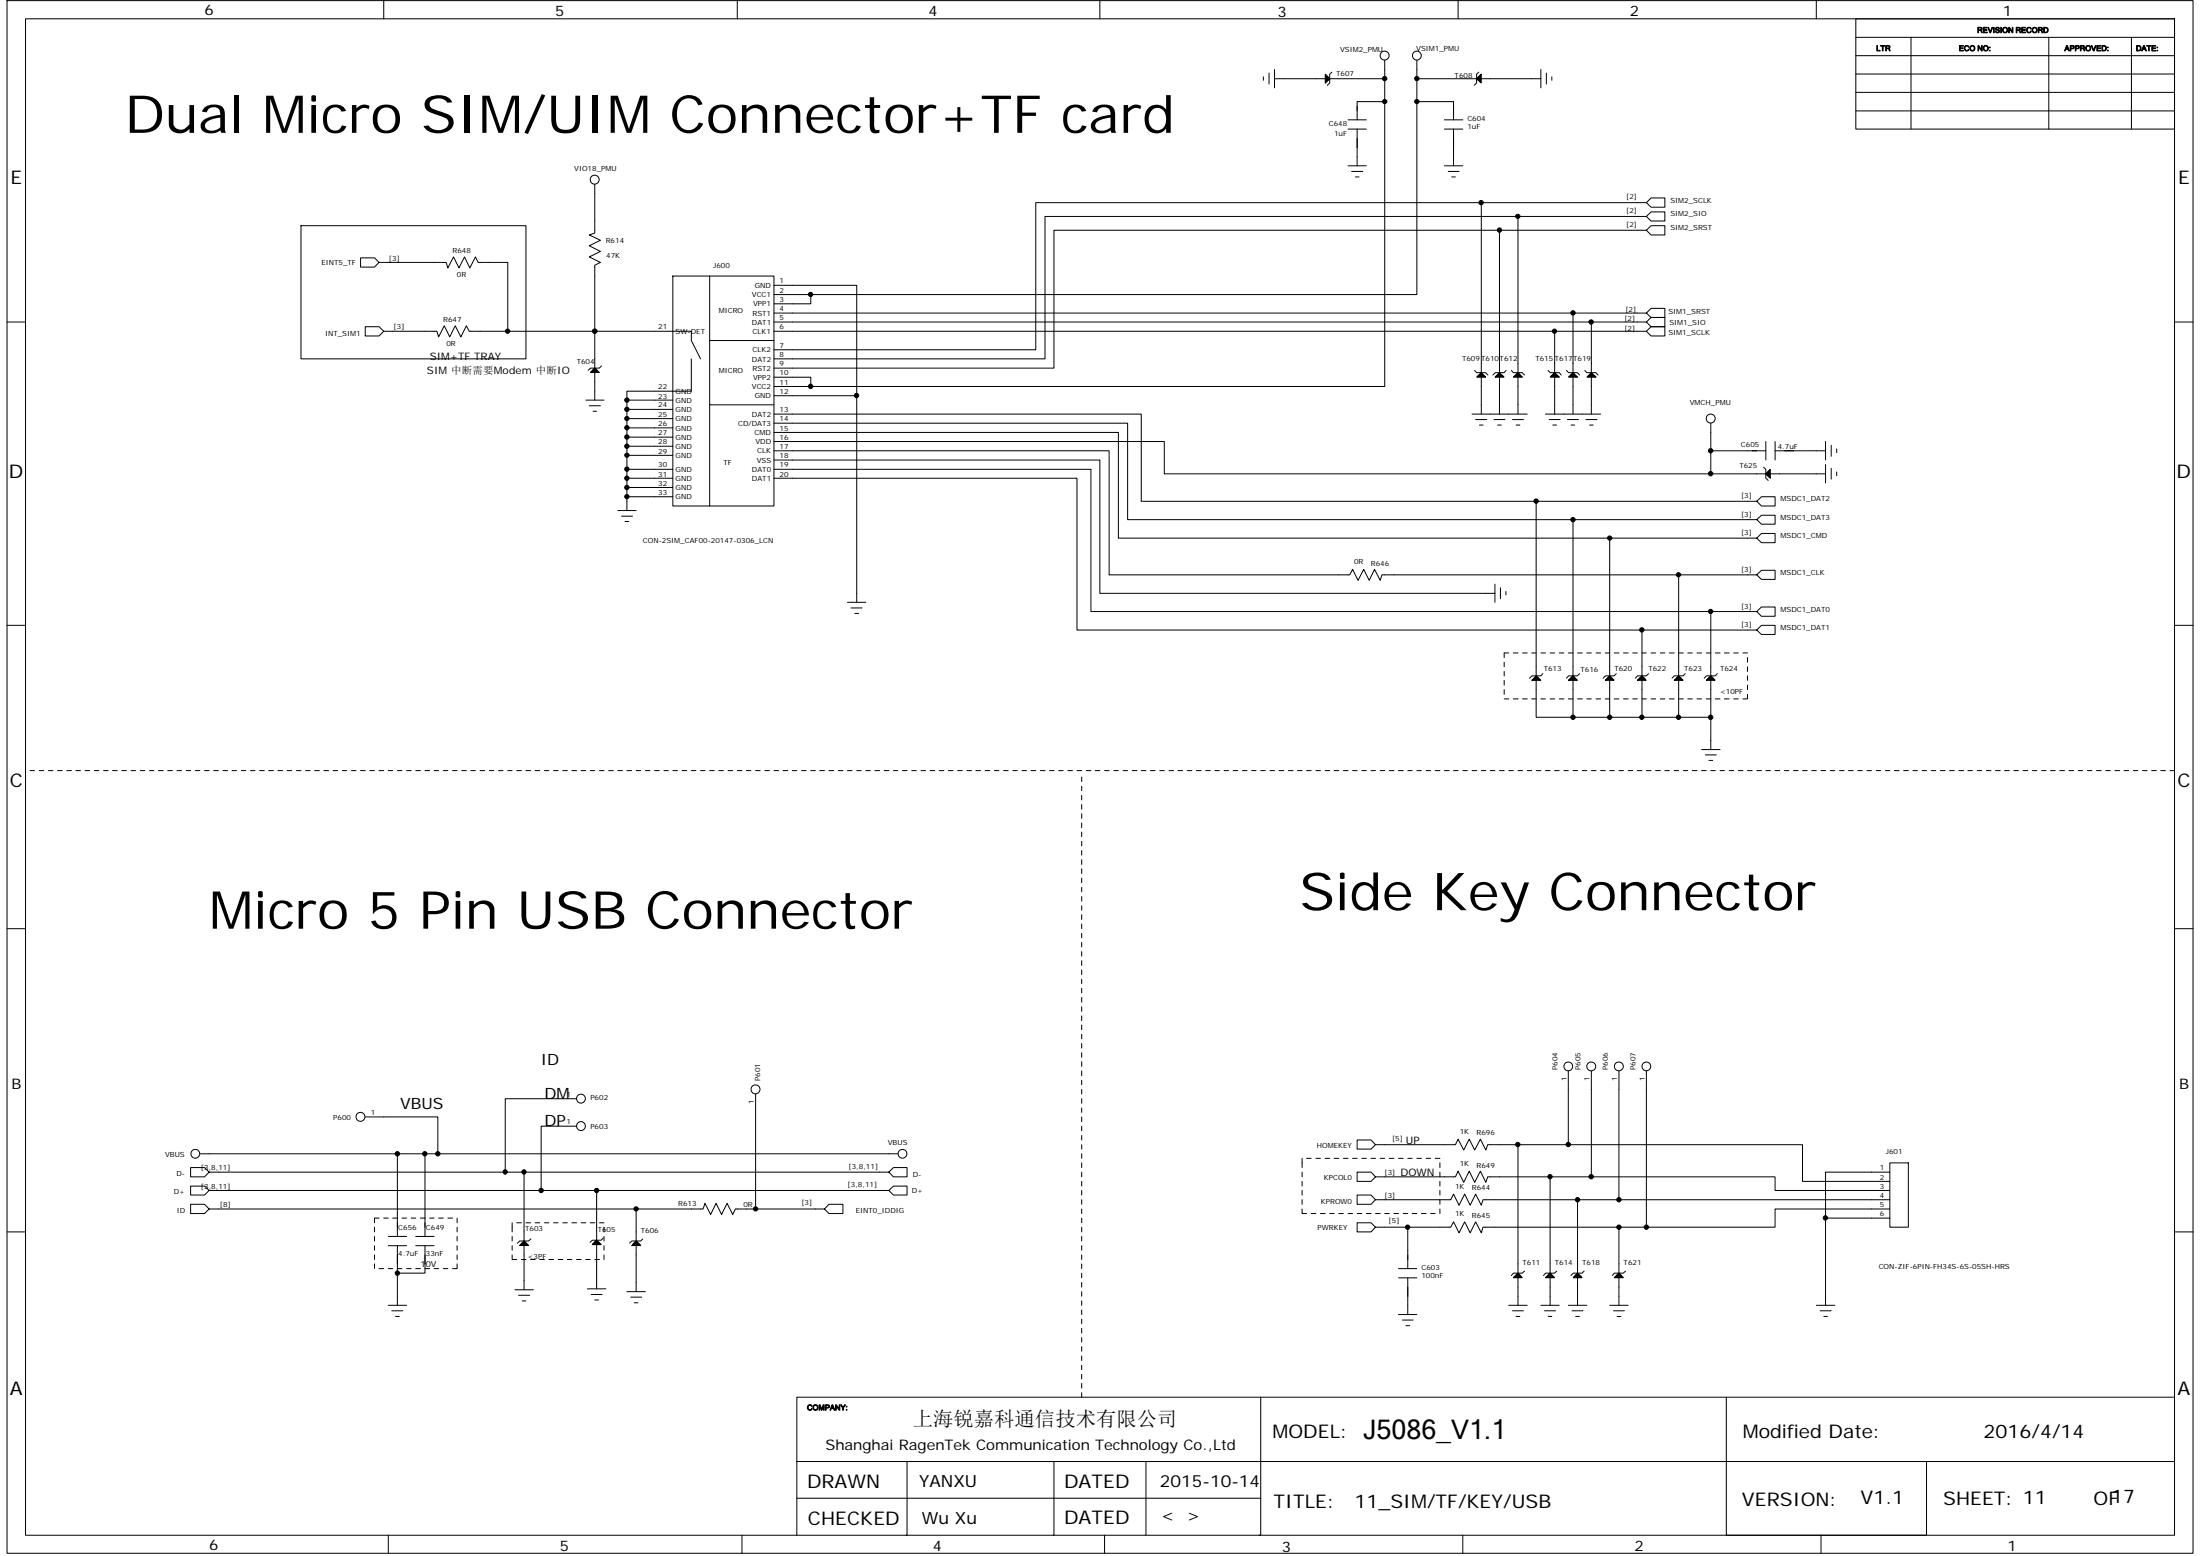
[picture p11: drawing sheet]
<svg xmlns="http://www.w3.org/2000/svg" width="297mm" height="210mm" viewBox="0 0 297 210" stroke-linecap="round" stroke-linejoin="round" font-family="sans-serif">
<g fill="none" stroke="#000" stroke-width=".14">
<path d="M.9 .1h295.2v209.5h-295.2zM3.4 2.5h290.2v204.7h-290.2zM51.8 .1v2.4M99.5 .1v2.4M148.5 .1v2.4M170.6 10.4v.4M171.3 9.9v1.4M172.1 9.4v2.5M172.1 10.6h14.9v3.1M178.9 10l.6 .6-.6 .6zM178.9 10.1h.1v1h-.1M178.9 11h.3"/>
<path d="M178.9 10.8h.4M178.9 10.8h.5M178.9 10.5h.5v.3M178.9 10.4h.4v.4M178.9 10.2h.3v.8M179.5 10.6h.1M179.8 9.7l-.3 .3v1.2l-.3 .3M182 16.2h2.5M182 17.4h2.5M183.2 17.4v5M187 13.7v38.5h-77.5M187 13.7h-3.8v2.5"/>
<path d="M187 8.1v2.5M191.3 13.7v26.1h-81.8M191.3 13.7h5v2.5M191.3 10.6h16.7M191.3 8.1v5.6M195 16.2h2.5M195 17.4h2.5M196.3 17.4v5M196.9 .1v2.4M199.4 10.6h.1M199.7 9.7l-.3 .3v1.2l-.4 .3M200 10v1.2l-.6-.6z"/>
<path d="M200 10.1h-.1v1h.1M200 10.2h-.3v.8h.3M200 10.4h-.4v.4h.4M200 10.5h-.5v.3h.5M208 9.4v2.5M208.8 9.9v1.4M209.5 10.4v.4M245.2 .1v2.4M250.6 2.5h43v14.9h-43zM250.6 12.5h43M250.6 15h43M250.6 10h43"/>
<path d="M250.6 7.5h43M250.6 5h43M258 5v12.4M276.6 5v12.4M287.8 5v12.4M40.6 30.5h30.4v17.9h-30.4zM51.2 35.4l-.6-.6h-1.9v1.2h1.9l.6-.6h9l.3 .8 .7-1.5 .8 1.5 .7-1.5 .7 1.5 .8-1.5 .4 .7h4v9.3M80.3 24.9v6.6l-.7 .2 1.5 .7-1.5 .8 1.5 .7-1.5 .8 1.5 .7-.8 .4v18.2M90.8 37.3h13.7v31h-13.7zM95.8 37.3v8.7h8.7M104.5 38.5h11.2v14.9M104.5 39.8h5v1.2h-5"/>
<path d="M182 22.4h2.5M182.5 23.1h1.5M183 23.9h.5M195 22.4h2.5M195.5 23.1h1.5M196 23.9h.5M200 27.3h22.3l.6 .7h1.9v-1.3h-1.9l-.6 .6M200 27.3h-60.2v19.9h-35.3M200 27.3v28.6M202.5 31.1h19.8l.6 .6h1.9v-1.2h-1.9l-.6 .6M202.5 31.1h-60.2v18.6h-37.8M202.5 31.1v24.8"/>
<path d="M205 29.2h17.3l.6 .6h1.9v-1.2h-1.9l-.6 .6M205 29.2v26.7M205 29.2h-63.9v19.2h-36.6M.9 43.5h2.5M68.6 44.7h-5.3l-.3-.7-.8 1.5-.7-1.5-.8 1.5-.7-1.5-.8 1.5-.2-.8h-7.2l-.6 .6h-1.9v-1.2h1.9l.6 .6M68.6 44.7h24.7v1.3l1.3 2.4M79.1 54h2.5M79.6 54.8h1.5M79.8 50.3v-.1h1v.1M79.9 50.3v-.3h.8v.3M80.1 49.9v.4M80.1 49.9h.5v.4"/>
<path d="M80.1 55.5h.5M80.2 49.8v.5M80.2 49.8h.2v.5M80.3 49.7l.6 .6h-1.2zM80.3 49.7h.1M81.2 49.4l-.3 .3h-1.2l-.3 .3M90.8 54h-6.2v1.2M90.8 55.2h-6.2v1.3M90.8 56.5h-6.2v1.2M90.8 57.7h-6.2v1.3M90.8 59h-6.2v1.2M93.3 48.4v4.4h-8.7v1.2"/>
<path d="M95.8 54.6v13.7M95.8 46v8.6h8.7M104.5 42.2h117.8l.6 .6h1.9v-1.2h-1.9l-.6 .6M104.5 44.7h117.8l.6 .6h1.9v-1.2h-1.9l-.6 .6M104.5 43.5h117.8l.6 .6h1.9v-1.3h-1.9l-.6 .7M104.5 57.1h47.7v13h60.2M104.5 55.9h49.6v11.7h53.3M104.5 58.4h46.5v14.2h66.3M104.5 59.6h52.7v4.3h73.8M104.5 53.4h11.2v27.9M104.5 50.9h5v1.3h-5M198.8 55.9h7.4"/>
<path d="M199.1 50l.3 .3h1.2l.3 .3M199.2 56.6h1.5M199.4 50.9l.6-.6 .6 .6zM199.5 50.9v-.1h1v.1M199.6 50.9v-.2h.8v.2M199.7 57.4h.5M199.7 50.9v-.4h.5v.4M199.9 50.9v-.5h.2v.5M200 50.3h.1M201.7 56.6h1.5M202 50.9v-.1h1v.1M202.1 50.9v-.2h.7v.2"/>
<path d="M202.2 57.4h.5M202.2 50.9v-.4h.5v.4M202.3 50.4v.5M202.3 50.4h.3v.5M202.5 50.3h.1M202.5 50.3l.6 .6h-1.2zM203.3 50l-.2 .3h-1.2l-.3 .3M204.1 50l.2 .3h1.2l.3 .3M204.2 56.6h1.5M204.3 50.9l.7-.6 .5 .6zM204.4 50.9v-.1h1v.1M204.6 50.9v-.2h.7v.2"/>
<path d="M204.7 57.4h.5M204.7 50.9v-.4h.5v.4M204.8 50.9v-.5h.3v.5M205 50.3h.1M208.7 55.9h7.4M209 50l.3 .3h1.2l.3 .3M209.2 56.6h1.4M209.3 50.9l.6-.6 .6 .6zM209.4 50.9v-.1h1v.1M209.5 50.9v-.2h.8v.2M209.7 50.9v-.4h.5v.4M209.7 57.4h.5"/>
<path d="M209.8 50.9v-.5h.2v.5M209.9 50.3h.1M209.9 44.7v11.2M211.5 50l.3 .3h1.2l.3 .3M211.6 56.6h1.5M211.9 50.9v-.1h1v.1M212 50.9v-.2h.7v.2M212.1 57.4h.5M212.1 50.9v-.4h.5v.4M212.3 50.9v-.5h.2v.5M212.4 42.2v13.7M212.4 50.3h.1"/>
<path d="M212.4 50.3l.6 .6h-1.2zM214 50l.3 .3h1.2l.3 .3M214.1 56.6h1.5M214.3 50.9l.6-.6 .6 .6zM214.4 50.9v-.1h1v.1M214.5 50.9v-.2h.7v.2M214.6 57.4h.5M214.6 50.9v-.4h.5v.4M214.7 50.9v-.5h.3v.5M214.9 43.5v12.4M214.9 50.3h.1M231 57.1v3.7h7.4"/>
<path d="M238.4 59.6v2.5M239.7 59.6v2.5M246.5 59.6v2.5M293.6 43.5h2.5M83.4 68.9h2.5M83.9 69.7h1.5M84.4 70.4h.5M90.8 60.2h-6.2v1.2M90.8 61.4h-6.2v1.9M90.8 67h-6.2v1.9M90.8 65.8h-6.2v1.2M90.8 64.5h-6.2v1.3"/>
<path d="M90.8 63.3h-6.2v1.2M104.5 60.8h45.3v16.8h32.4l.4-.8 .8 1.5 .7-1.5 .8 1.5 .7-1.5 .7 1.5 .3-.7h50.6l.6 .6h1.9v-1.2h-1.9l-.6 .6M104.5 64.5h40.9v20.5h76.3M104.5 63.3h42.8v19.2h83.7M104.5 62.1h44v18h53.3M201.8 78.8v2.5M202.6 79.3v1.5M203.3 79.8v.5M207.4 67.6h29.8l.6 .7h1.9v-1.3h-1.9l-.6 .6M207.4 67.6v29.2h5M212.4 70.1h24.8l.6 .6h1.9v-1.2h-1.9l-.6 .6M212.4 70.1v26.7h4.9"/>
<path d="M226.6 77.6v19.2h4.4M231 60.8v3.1h15.5M237.2 72.6l.6-.6h1.9v1.2h-1.9l-.6-.6h-19.9v24.2h4.4M238.1 63.1l.3 .3v1.1l.3 .3M238.4 63.9l.6-.5v1.1zM238.4 63.9h.1M238.5 64.1h.5M238.7 64.2h.3M238.8 64.3h.2M238.9 64.4h.1M239 63.4h-.1v1M239 63.6h-.2v.7"/>
<path d="M239 63.7h-.3v.5M239 63.8h-.5v.3M239.7 60.8h6.8M246.5 62.7v2.5M247.2 63.2v1.5M247.2 60.1v1.5M248 63.7v.5M248 60.6v.5M.9 84.4h2.5M114.4 81.3h2.5M114.9 82h1.5M115.4 82.8h.5"/>
<path d="M203.1 89.4v.6M203.1 90.6v.6M203.1 91.8v.7M203.1 93.1v.6M203.1 94.3h.6M203.7 88.1h-.6v.6M204.3 88.1h.7M204.3 94.3h.7M205.6 88.1h.6M205.6 94.3h.6M206.8 88.1h.6M206.8 94.3h.6"/>
<path d="M206.9 91.8v-.1h1v.1M207 91.8v-.2h.8v.2M207.2 91.4v.4M207.2 91.5h.5v.3M207.3 91.3v.5M207.3 91.3h.2v.5M207.4 91.2h.1M207.4 91.2l.6 .6h-1.2zM208 88.1h.7M208 94.3h.7M208.3 90.9l-.3 .3h-1.2l-.3 .3M209.3 88.1h.6"/>
<path d="M209.3 94.3h.6M210.5 88.1h.7M210.5 94.3h.7M211.7 88.1h.7M211.7 94.3h.7M211.8 91.8l.6-.6 .6 .6zM211.9 91.8v-.1h1v.1M212 91.8v-.2h.7v.2M212.1 91.4v.4M212.1 91.5h.5v.3M212.3 91.3v.5M212.3 91.3h.2v.5"/>
<path d="M212.4 91.2h.1M213 88.1h.6M213 94.3h.6M213.3 90.9l-.3 .3h-1.2l-.3 .3M214.2 88.1h.7M214.2 94.3h.7M215.5 88.1h.6M215.5 94.3h.6M216.7 88.1h.6M216.7 94.3h.6M216.8 91.8v-.1h1v.1M217 91.8v-.2h.7v.2"/>
<path d="M217.1 91.4v.4M217.1 91.5h.5v.3M217.2 91.3v.5M217.2 91.3h.3v.5M217.3 91.2h.1M217.3 91.2l.6 .6h-1.1zM217.9 88.1h.7M217.9 94.3h.7M218.2 90.9l-.3 .3h-1.1l-.4 .3M219.2 88.1h.6M219.2 94.3h.6M220.4 88.1h.7"/>
<path d="M220.4 94.3h.7M221.1 91.8l.6-.6 .6 .6zM221.2 91.8v-.1h1v.1M221.3 91.8v-.2h.8v.2M221.4 91.4v.4M221.4 91.5h.6v.3M221.6 91.3v.5M221.6 91.3h.2v.5M221.7 91.2h.1M221.7 85v11.8h4.9M221.7 85h15.5l.6 .6h1.9v-1.2h-1.9l-.6 .6M221.7 88.1h.6"/>
<path d="M221.7 94.3h.6M222.6 90.9l-.3 .3h-1.2l-.3 .3M222.9 88.1h.6M222.9 94.3h.6M224.2 88.1h.6M224.2 94.3h.6M225.4 88.1h.6M225.4 94.3h.6M226.2 91.8v-.1h1v.1M226.3 91.8v-.2h.7v.2M226.4 91.4v.4M226.4 91.5h.5v.3"/>
<path d="M226.5 91.3v.5M226.5 91.3h.3v.5M226.6 88.1h.7M226.6 94.3h.7M226.6 91.2h.1M226.6 91.2l.6 .6h-1.1zM227.5 90.9l-.3 .3h-1.1l-.3 .3M227.9 88.1h.6M227.9 94.3h.6M229.1 88.1h.6M229.1 94.3h.6M230.4 88.1h.6"/>
<path d="M230.4 94.3h.6M230.5 91.8v-.1h1v.1M230.6 91.8v-.2h.8v.2M230.7 91.4v.4M230.7 91.5h.5v.3M230.9 91.3v.5M230.9 91.3h.2v.5M231 82.5h6.2l.6 .7h1.9v-1.3h-1.9l-.6 .6M231 82.5v18.7M231 91.2h.1M231 91.2l.6 .6h-1.2zM231.6 88.1h.6"/>
<path d="M231.6 94.3h.6M231.9 90.9l-.3 .3h-1.2l-.3 .3M232.8 88.1h.7M232.8 94.3h.7M234.1 88.1h.6M234.1 94.3h.6M235.3 88.1h.6M235.9 88.7v.7M235.9 90v.6M235.9 91.2v.6M235.9 92.5v.6M235.9 93.7v.6h-.6"/>
<path d="M293.6 84.4h2.5M4.1 104h.6M5.3 104h.6M6.5 104h.7M7.8 104h.6M9 104h.6M10.2 104h.7M11.5 104h.6M12.7 104h.7M14 104h.6M15.2 104h.6M16.4 104h.7"/>
<path d="M17.7 104h.6M18.9 104h.7M20.2 104h.6M21.4 104h.6M22.6 104h.7M23.9 104h.6M25.1 104h.6M26.4 104h.6M27.6 104h.6M28.8 104h.7M30.1 104h.6M31.3 104h.6"/>
<path d="M32.6 104h.6M33.8 104h.6M35 104h.7M36.3 104h.6M37.5 104h.7M38.8 104h.6M40 104h.6M41.3 104h.6M42.5 104h.6M43.7 104h.7M45 104h.6M46.2 104h.6"/>
<path d="M47.5 104h.6M48.7 104h.6M49.9 104h.7M51.2 104h.6M52.4 104h.6M53.7 104h.6M54.9 104h.6M56.1 104h.7M57.4 104h.6M58.6 104h.6M59.9 104h.6M61.1 104h.6"/>
<path d="M62.4 104h.6M63.6 104h.6M64.8 104h.6M66.1 104h.6M67.3 104h.6M68.6 104h.5M69.8 104h.6M71 104h.6M72.3 104h.6M73.5 104h.6M74.7 104h.7M76 104h.6"/>
<path d="M77.2 104h.6M78.5 104h.6M79.7 104h.6M80.9 104h.7M82.2 104h.6M83.4 104h.6M84.6 104h.7M85.9 104h.6M87.1 104h.7M88.4 104h.6M89.6 104h.6M90.8 104h.7"/>
<path d="M92.1 104h.6M93.3 104h.7M94.6 104h.6M95.8 104h.6M97 104h.7M98.3 104h.6M99.5 104h.7M100.8 104h.6M102 104h.6M103.3 104h.6M104.5 104h.6M105.7 104h.7"/>
<path d="M107 104h.6M108.2 104h.6M109.5 104h.6M110.7 104h.6M111.9 104h.7M113.2 104h.6M114.4 104h.6M115.7 104h.6M116.9 104h.6M118.1 104h.7M119.4 104h.6M120.6 104h.6"/>
<path d="M121.9 104h.6M123.1 104h.6M124.4 104h.6M125.6 104h.6M126.8 104h.6M128.1 104h.6M129.3 104h.6M130.6 104h.6M131.8 104h.6M133 104h.6M134.3 104h.6M135.5 104h.6"/>
<path d="M136.8 104h.5M138 104h.6M139.2 104h.6M140.5 104h.6M141.7 104h.6M142.9 104h.6M144.2 104h.6M145.4 104h.6M146 104.9v.6M146 106.1v.6M146 107.3v.7M146 108.6v.6"/>
<path d="M146 109.8v.6M146 111.1v.6M146 112.3v.6M146 113.5v.7M146 114.8v.6M146 116v.6M146 117.2v.7M146 118.5v.6M146 119.7v.7M146.7 104h.6M147.9 104h.6M149.1 104h.7"/>
<path d="M150.4 104h.6M151.6 104h.6M152.9 104h.6M154.1 104h.6M155.3 104h.7M156.6 104h.6M157.8 104h.7M159 104h.7M160.3 104h.6M161.5 104h.7M162.8 104h.6M164 104h.6"/>
<path d="M165.3 104h.6M166.5 104h.6M167.7 104h.7M169 104h.6M170.2 104h.6M171.5 104h.6M172.7 104h.6M173.9 104h.7M175.2 104h.6M176.4 104h.6M177.7 104h.6M178.9 104h.6"/>
<path d="M180.1 104h.7M181.4 104h.6M182.6 104h.6M183.9 104h.6M185.1 104h.6M186.3 104h.7M187.6 104h.6M188.8 104h.7M190.1 104h.6M191.3 104h.6M192.6 104h.6M193.8 104h.6"/>
<path d="M195 104h.7M196.3 104h.6M197.5 104h.6M198.8 104h.6M200 104h.6M201.2 104h.6M202.5 104h.6M203.7 104h.6M205 104h.6M206.2 104h.6M207.4 104h.6M208.7 104h.6"/>
<path d="M209.9 104h.6M211.2 104h.5M212.4 104h.6M213.6 104h.6M214.9 104h.6M216.1 104h.6M217.3 104h.7M218.6 104h.6M219.8 104h.6M221.1 104h.6M222.3 104h.6M223.5 104h.7"/>
<path d="M224.8 104h.6M226 104h.6M227.3 104h.6M228.5 104h.6M229.7 104h.7M229.7 101.2h2.5M230.2 101.9h1.5M230.7 102.6h.5M231 104h.6M232.2 104h.6M233.5 104h.6M234.7 104h.6"/>
<path d="M235.9 104h.7M237.2 104h.6M238.4 104h.6M239.7 104h.6M240.9 104h.6M242.1 104h.7M243.4 104h.6M244.6 104h.6M245.9 104h.6M247.1 104h.6M248.4 104h.6M249.6 104h.6"/>
<path d="M250.8 104h.7M252.1 104h.6M253.3 104h.6M254.6 104h.6M255.8 104h.6M257 104h.7M258.3 104h.6M259.5 104h.6M260.7 104h.7M262 104h.6M263.2 104h.7M264.5 104h.6"/>
<path d="M265.7 104h.6M267 104h.6M268.2 104h.6M269.4 104h.7M270.7 104h.6M271.9 104h.6M273.2 104h.6M274.4 104h.6M275.7 104h.5M276.9 104h.6M278.1 104h.6M279.4 104h.6"/>
<path d="M280.6 104h.6M281.8 104h.6M283.1 104h.6M284.3 104h.6M285.6 104h.6M286.8 104h.6M288 104h.6M289.3 104h.6M290.5 104h.6M291.7 104h.7M293 104h.6M.9 125.3h2.5"/>
<path d="M146 121v.6M146 122.2v.6M146 123.4v.7M146 124.7v.6M146 125.9v.7M146 127.2v.6M146 128.4v.6M146 129.6v.7M146 130.9v.6M146 132.1v.6M146 133.4v.6M146 134.6v.6"/>
<path d="M146 135.9v.6M146 137.1v.6M146 138.3v.7M146 139.6v.6M293.6 125.3h2.5M27 155.7h94.2M28.2 158.2l-.6-.6h-1.9v1.2h1.9l.6-.6h1.3h90.5l.6 .6h1.9v-1.2h-1.9l-.6 .6M49.3 150.7h9.8v5M53.7 155.7v11.2M57.4 155.7v11.2M70.8 158.2v15.9M77.8 152h-4.7v8.7"/>
<path d="M77.8 148.3h-9.6v9.9M102 147.6v15.6M146 140.8v.6M146 142.1v.6M146 143.3v.6M146 144.5v.7M146 145.8v.6M146 147v.6M146 148.3v.6M146 149.5v.6M146 150.7v.7M146 152v.6"/>
<path d="M146 153.2v.6M146 154.5v.6M146 155.7v.6M146 156.9v.7M146 158.2v.6M146 159.4v.7M175.8 156.3v1.3M175.8 158.2v.6M175.8 159.4v.7M176.4 156.3h.6M177.7 156.3h.6M178.9 156.3h.6"/>
<path d="M180.1 156.3h.7M181.4 156.3h.6M182.6 156.3h.6M183.9 156.3h.6M185.1 156.3h.6M185.7 154.5l-.6-.7h-1.9v1.3h1.9l.6-.6h10.8l.4-.8 .7 1.5 .8-1.5 .7 1.5 .8-1.5 .7 1.5 .3-.7h10.8M186.3 156.3h.7M187.6 156.3h.6M188.8 156.3h.7M190.1 156.3h.6M191.3 156.3h.6M192.5 156.3h.7"/>
<path d="M193.8 156.3h.6M194.4 156.9v.7M194.4 158.2v.6M194.4 159.4v.7M205 154.5v21.6M209.3 158.8v17.3M211.7 154.5h31.7v4.9h11.8M211.7 144.5v10M214.9 158.8h24.8v1.9h15.5M214.9 158.8h-14l-.3 .8-.7-1.5-.8 1.5-.7-1.5-.8 1.5-.7-1.5-.4 .7h-10.8l-.6 .6h-1.9v-1.2h1.9l.6 .6M214.9 144.5v14.3M218.6 144.5v17.4"/>
<path d="M222.3 144.5v21.1M255.2 156.9h2.5v8.7h-2.5zM255.2 158.2h-8.7v6.2h8.7M.9 166.2h2.5M28.2 160.7l-.6-.6h-1.9v1.2h1.9l.6-.6h1.3h90.5l.6 .6h1.9v-1.2h-1.9l-.6 .6M50.6 165.6v.6M50.6 166.9v.6M50.6 168.1v.6M50.6 169.4v.6M50.6 170.6v.6M51.2 171.2h.6M51.2 164.4h-.6v.6"/>
<path d="M51.8 164.4h.6M52.4 171.2h.6M52.4 166.9h2.5M52.4 168.1h2.5M52.4 176.1h2.5M52.9 176.9h1.5M53 164.4h.7M53.4 177.7h.5M53.7 171.2h.6M53.7 168.1v8M54.3 164.4h.6M54.9 171.2h.6"/>
<path d="M55.5 164.4h.6M56.1 171.2h.7M56.1 166.9h2.5M56.1 168.1h2.5M56.8 164.4h.6M57.4 171.2h.6M57.4 168.1v3.7h-3.7M58 164.4h.6M58.6 171.2h.6M59.2 164.4h.7M59.9 171.2h.6M60.5 164.4h.6"/>
<path d="M61.7 170.6v.6h-.6M61.7 164.4v.6M61.7 165.6v.6M61.7 166.9v.6M61.7 168.1v.6M61.7 169.4v.6M69.1 169.4v.6h.7M69.1 165v1.2M69.1 166.9v.6M69.1 168.1v.6M69.5 174.1h2.5M69.8 165h.6"/>
<path d="M70 174.8h1.5M70.3 168.1v-.1h1v.1M70.4 170h.6M70.4 167.9h.7v.2M70.4 167.8v.3M70.5 175.6h.5M70.5 167.7h.5v.4M70.5 167.7v.4M70.7 168.1v-.5h.2v.5M70.8 167.5l.6 .6h-1.2zM70.8 167.5h.1M71 165h.6"/>
<path d="M71.6 170h.7M71.7 167.2l-.3 .3h-1.2l-.3 .3M72.3 165h.6M72.9 170h.6M73.5 165h.6M74.1 170h.6M74.7 165h.7M75.4 170h.6M76 165h.6M76.6 170h.6M77.2 165h.6M77.8 170h.7"/>
<path d="M78.5 165h.6M79.1 170h.6M79.3 173.9h2.5M79.7 165h.6M79.8 174.7h1.5M80.1 167.9h1v.1M80.1 167.8v.2M80.2 167.7h.7v.3M80.2 167.7v.3M80.3 175.4h.5M80.3 170h.6M80.3 168v-.4h.5v.4"/>
<path d="M80.4 168v-.5h.3v.5M80.6 160.7v13.2M80.6 167.4l.6 .6h-1.2zM80.6 167.4h.1M80.9 165h.7M81.4 167.1l-.2 .3h-1.2l-.3 .2M81.6 165.6v.6M81.6 166.9v.6M81.6 168.1v.6M81.6 169.4v.6M84.6 174.3h2.5M85.2 175h1.4"/>
<path d="M85.4 168.1v-.1h1v.1M85.5 167.9h.8v.2M85.5 167.8v.3M85.6 167.7h.5v.4M85.6 167.7v.4M85.6 175.8h.5M85.8 168.1v-.5h.2v.5M85.9 163.2h-57.7l-.6 .6h-1.9v-1.3h1.9l.6 .7M85.9 167.5l.6 .6h-1.2zM85.9 167.5h.1M86.8 167.2l-.3 .3h-1.2l-.3 .3M111.3 163.2l.6-.7h1.9v1.3h-1.9l-.6-.6h-12l-.4 .7-.7-1.5-.8 1.5-.7-1.5-.8 1.5-.7-1.5-.3 .8h-9v11.1"/>
<path d="M146 160.7v.6M146 161.9v.6M146 163.2v.6M146 164.4v.6M146 165.6v.6M146 166.9v.6M146 168.1v.6M146 169.4v.6M146 170.6v.6M146 171.8v.6M146 173.1v.6M146 174.3v.6"/>
<path d="M146 175.6v.5M146 176.8v.6M146 178v.6M146 179.3v.6M175.8 163.2v.6h.6M175.8 160.7v.6M175.8 161.9v.6M177 163.8h.7M178.3 163.8h.6M179.5 163.8h.6M180.8 163.8h.6M182 163.8h.6"/>
<path d="M183.2 163.8h.7M184.5 163.8h.6M185.7 165.6l-.6-.6h-1.9v1.2h1.9l.6-.6h10.2l.4-.7 .7 1.5 .8-1.5 .7 1.5 .7-1.5 .8 1.5 .2-.8h22.1M185.7 161.9l-.6-.6h-1.9v1.2h1.9l.6-.6h10.2l.4-.8 .7 1.5 .8-1.5 .7 1.5 .7-1.5 .8 1.5 .2-.7h12.8v14.2M185.7 163.8h.6M187 163.8h.6M188.2 163.8h.6M188.8 171.2h2.5M188.8 172.4h2.5M188.8 177.4h2.5M189.3 178.1h1.5M189.5 163.8h.6"/>
<path d="M189.8 178.9h.5M190.1 165.6v5.6M190.1 172.4v5M190.7 163.8h.6M191.9 163.8h.6M193.2 163.8h.6M194.4 160.7v.6M194.4 161.9v.6M194.4 163.2v.6M203.7 176.1h2.5M204.2 176.9h1.5M204.4 172.3v.1"/>
<path d="M204.4 172.3h1v.1M204.6 172.4v-.2h.7v.2M204.7 172v.4M204.7 172.1h.5v.3M204.7 177.7h.5M204.8 171.9v.5M204.8 171.9h.3v.5M205 171.8h.1M205 171.8l.5 .6h-1.2zM205.8 171.5l-.3 .3h-1.2l-.2 .3M208 176.1h2.5M208.5 176.9h1.5"/>
<path d="M208.8 172.3v.1M208.8 172.3h1v.1M208.9 172.4v-.2h.8v.2M209 177.7h.5M209 172v.4M209 172.1h.5v.3M209.2 171.9v.5M209.2 171.9h.2v.5M209.3 171.8h.1M209.3 171.8l.6 .6h-1.2zM210.2 171.5l-.3 .3h-1.2l-.3 .3M211.7 176.1h2.5"/>
<path d="M212.3 176.9h1.4M212.5 172.3v.1M212.5 172.3h1v.1M212.6 172.4v-.2h.8v.2M212.7 177.7h.6M212.7 172v.4M212.7 172.1h.6v.3M212.9 171.9v.5M212.9 171.9h.2v.5M213 161.9h42.2M213 171.8h.1M213 171.8l.6 .6h-1.2z"/>
<path d="M213.9 171.5l-.3 .3h-1.2l-.3 .3M217.3 176.1h2.5M217.8 176.9h1.5M218.1 172.3v.1M218.1 172.3h1v.1M218.2 172.4v-.2h.7v.2M218.3 172v.4M218.3 172.1h.5v.3M218.3 177.7h.5M218.5 171.9v.5M218.5 171.9h.2v.5M218.6 171.8h.1"/>
<path d="M218.6 165.6v10.5M218.6 171.8l.6 .6h-1.2zM219.5 171.5l-.3 .3h-1.2l-.3 .3M245.2 176.1h2.5M245.7 176.9h1.5M246.2 177.7h.5M246.5 164.4v11.7M255.2 163.2h-15.5v2.4h-17.4M293.6 166.2h2.5M107.6 197.2h186M122.5 197.2v10h-.2M142.3 197.2v10h-.1"/>
<path d="M146 180.5v.6M146 181.7v.7M146 183v.6M146 184.2v.6M146 185.5v.6M146 186.7v.6M146 187.9v.7M154.7 197.2v10M170.2 188.6v18.6h-.2M233.1 188.6v18.6h26.9M260.1 197.2v10M293.6 188.6h-186v18.6"/>
<path d="M52.4 207.2v2.4M100.2 207.2v2.4M107.6 202.2h62.6M149.1 207.2v2.4M197.5 207.2v2.4M245.9 207.2v2.4"/>
<circle cx="186.9" cy="7.5" r=".61"/>
<circle cx="191.3" cy="7.5" r=".6"/>
<circle cx="80.3" cy="24.2" r=".61"/>
<circle cx="231" cy="56.5" r=".61"/>
<circle cx="26.4" cy="155.7" r=".59"/>
<circle cx="48.7" cy="150.7" r=".61"/>
<circle cx="78.4" cy="148.3" r=".6"/>
<circle cx="78.4" cy="152" r=".6"/>
<circle cx="102" cy="147" r=".61"/>
<circle cx="121.9" cy="155.7" r=".59"/>
<circle cx="211.7" cy="143.9" r=".59"/>
<circle cx="214.9" cy="143.9" r=".6"/>
<circle cx="218.6" cy="143.9" r=".6"/>
<circle cx="222.3" cy="143.9" r=".59"/>
</g>
<g fill="#000" stroke="#000" stroke-width=".14">
<circle cx="187" cy="10.6" r=".3"/>
<circle cx="187" cy="13.7" r=".29"/>
<circle cx="191.3" cy="10.6" r=".3"/>
<circle cx="191.3" cy="13.7" r=".29"/>
<circle cx="109.5" cy="39.7" r=".29"/>
<circle cx="200" cy="27.3" r=".3"/>
<circle cx="202.5" cy="31" r=".3"/>
<circle cx="204.9" cy="29.2" r=".29"/>
<circle cx="68.5" cy="44.7" r=".29"/>
<circle cx="80.3" cy="44.7" r=".29"/>
<circle cx="84.6" cy="57.7" r=".3"/>
<circle cx="84.6" cy="55.2" r=".3"/>
<circle cx="84.6" cy="54" r=".3"/>
<circle cx="84.6" cy="59" r=".3"/>
<circle cx="84.6" cy="56.5" r=".29"/>
<circle cx="109.4" cy="52.1" r=".3"/>
<circle cx="115.7" cy="53.4" r=".3"/>
<circle cx="209.9" cy="44.7" r=".29"/>
<circle cx="212.4" cy="42.2" r=".3"/>
<circle cx="214.8" cy="43.5" r=".3"/>
<circle cx="84.6" cy="63.3" r=".3"/>
<circle cx="84.6" cy="65.8" r=".3"/>
<circle cx="84.6" cy="60.2" r=".3"/>
<circle cx="84.6" cy="64.5" r=".3"/>
<circle cx="84.6" cy="61.4" r=".29"/>
<circle cx="84.6" cy="67" r=".29"/>
<circle cx="207.4" cy="67.6" r=".3"/>
<circle cx="212.4" cy="70.1" r=".3"/>
<circle cx="217.3" cy="72.6" r=".29"/>
<circle cx="226.6" cy="77.6" r=".29"/>
<circle cx="231" cy="63.9" r=".3"/>
<circle cx="231" cy="60.8" r=".3"/>
<circle cx="212.4" cy="96.8" r=".3"/>
<circle cx="217.3" cy="96.8" r=".3"/>
<circle cx="221.7" cy="85" r=".3"/>
<circle cx="221.7" cy="96.8" r=".3"/>
<circle cx="226.6" cy="96.8" r=".3"/>
<circle cx="231" cy="96.8" r=".3"/>
<circle cx="231" cy="82.5" r=".29"/>
<circle cx="53.7" cy="155.7" r=".3"/>
<circle cx="57.4" cy="155.7" r=".3"/>
<circle cx="59.1" cy="155.7" r=".3"/>
<circle cx="68.2" cy="158.2" r=".29"/>
<circle cx="70.7" cy="158.2" r=".29"/>
<circle cx="204.9" cy="154.5" r=".3"/>
<circle cx="209.3" cy="158.8" r=".29"/>
<circle cx="211.7" cy="154.5" r=".3"/>
<circle cx="214.8" cy="158.8" r=".3"/>
<circle cx="53.7" cy="171.8" r=".3"/>
<circle cx="73.1" cy="160.7" r=".3"/>
<circle cx="80.6" cy="160.7" r=".3"/>
<circle cx="85.9" cy="163.1" r=".29"/>
<circle cx="102" cy="163.1" r=".29"/>
<circle cx="190.1" cy="165.6" r=".3"/>
<circle cx="213" cy="161.9" r=".3"/>
<circle cx="218.6" cy="165.6" r=".3"/>
<circle cx="218.6" cy="161.9" r=".3"/>
<circle cx="222.3" cy="165.6" r=".3"/>
<circle cx="246.5" cy="164.4" r=".3"/>
</g>
<g font-size="7.1">
<text x="16.8" y="17.9">Dual Micro SIM/UIM Connector+TF card</text>
<text x="28.2" y="125.3">Micro 5 Pin USB Connector</text>
<text x="175.4" y="122.8">Side Key Connector</text>
</g>
<text font-size="3.6" x="184" y="194.2">J5086_V1.1</text>
<text font-size="2.8" x="123.2" y="192.4">上海锐嘉科通信技术有限公司</text>
<g font-size="2.5">
<text x="1.4" y="24.9">E</text>
<text x="294.1" y="24.9">E</text>
<text x="1.2" y="64.5">D</text>
<text x="293.9" y="64.5">D</text>
<text x="1.3" y="106.2">C</text>
<text x="294" y="106.2">C</text>
<text x="1.3" y="188.3">A</text>
<text x="294" y="188.3">A</text>
<text x="171.8" y="194">MODEL:</text>
<text x="235.3" y="194">Modified Date:</text>
<text x="267.8" y="194">2016/4/14</text>
<text x="109" y="200.9">DRAWN</text>
<text x="143.7" y="200.9">DATED</text>
<text x="172" y="203.6">TITLE:</text>
<text x="182.9" y="203.6">11_SIM/TF/KEY/USB</text>
<text x="235.2" y="203.2">VERSION:</text>
<text x="251.2" y="202.9">V1.1</text>
<text x="262.4" y="203.1">SHEET: 11</text>
<text x="282.7" y="203.1">OF17</text>
<text x="109.1" y="205.8">CHECKED</text>
<text x="143.7" y="205.7">DATED</text>
</g>
<g font-size="2.3">
<text x="124.1" y="200.7">YANXU</text>
<text x="156.6" y="200.7">2015-10-14</text>
<text x="124.5" y="205.7">Wu Xu</text>
<text x="156.8" y="205.3">&lt;</text>
<text x="160.2" y="205.3">&gt;</text>
</g>
<g font-size="2.1">
<text x="73" y="143.8">ID</text>
<text x="54" y="149.6">VBUS</text>
<text x="73.5" y="148.3">DM</text>
<text x="73.5" y="152">DP</text>
</g>
<g font-size="2">
<text x="27.6" y="2.1">6</text>
<text x="75" y="2.2">5</text>
<text x="125.3" y="2.2">4</text>
<text x="172.5" y="2.3">3</text>
<text x="220.1" y="2.2">2</text>
<text x="270.4" y="2.2">1</text>
<text x="1.6" y="146.9">B</text>
<text x="294.2" y="146.9">B</text>
<text x="111.4" y="195.6">Shanghai RagenTek Communication Technology Co.,Ltd</text>
<text x="28.2" y="209.1">6</text>
<text x="75.6" y="209.3">5</text>
<text x="126" y="209.3">4</text>
<text x="173.1" y="209.4">3</text>
<text x="220.7" y="209.3">2</text>
<text x="271" y="209.3">1</text>
</g>
<g font-size="1.4">
<text x="57.6" y="50.4">SIM中断需要Modem 中断IO</text>
<text x="58" y="48.6">SIM+TF TRAY</text>
<text x="189.8" y="154.3">UP</text>
<text x="189.1" y="158.7">DOWN</text>
</g>
<text font-size="1.1" x="56.8" y="170.9">10V</text>
<g font-size="1">
<text x="267" y="4.4">REVISION RECORD</text>
<text x="180.4" y="10.2">T607</text>
<text x="180.9" y="7">VSIM2_PMU</text>
<text x="191.2" y="6.9">VSIM1_PMU</text>
<text x="196.4" y="10.5">T608</text>
<text x="253.3" y="6.9">LTR</text>
<text x="264.5" y="6.9">ECO NO:</text>
<text x="278.7" y="6.9">APPROVED:</text>
<text x="288.4" y="6.9">DATE:</text>
<text x="179.4" y="17.1">C648</text>
<text x="198.1" y="16.3">C604</text>
<text x="198.1" y="17.4">1uF</text>
<text x="77.5" y="23">VIO18_PMU</text>
<text x="180.1" y="18.4">1uF</text>
<text x="219.6" y="26.9">[2]</text>
<text x="219.6" y="28.7">[2]</text>
<text x="225.5" y="27.3">SIM2_SCLK</text>
<text x="225.5" y="29.2">SIM2_SIO</text>
<text x="43.4" y="35.8">EINT5_TF</text>
<text x="52.5" y="35.2">[3]</text>
<text x="61.1" y="34.2">R648</text>
<text x="81.8" y="32.8">R614</text>
<text x="81.8" y="34.8">47K</text>
<text x="219.6" y="30.6">[2]</text>
<text x="225.5" y="31.1">SIM2_SRST</text>
<text x="61.7" y="37.4">0R</text>
<text x="96.3" y="36.2">J600</text>
<text x="101.5" y="40.1">VCC1</text>
<text x="101.7" y="41.4">VPP1</text>
<text x="101.9" y="38.9">GND</text>
<text x="105.3" y="38.2">1</text>
<text x="105.3" y="39.5">2</text>
<text x="105.3" y="40.7">3</text>
<text x="105.3" y="42">4</text>
<text x="43.9" y="45.3">INT_SIM1</text>
<text x="53.1" y="44.5">[3]</text>
<text x="59.8" y="43.5">R647</text>
<text x="60.3" y="46.7">0R</text>
<text x="88.9" y="44.4">21</text>
<text x="91.2" y="45.1">SW-DET</text>
<text x="97" y="42.2">MICRO</text>
<text x="101.5" y="43.8">DAT1</text>
<text x="101.6" y="42.6">RST1</text>
<text x="101.6" y="45.1">CLK1</text>
<text x="101.6" y="47.6">CLK2</text>
<text x="105.3" y="43.2">5</text>
<text x="105.3" y="44.4">6</text>
<text x="105.3" y="46.9">7</text>
<text x="219.3" y="44.7">[2]</text>
<text x="219.3" y="43.3">[2]</text>
<text x="219.5" y="42.1">[2]</text>
<text x="225.3" y="42.4">SIM1_SRST</text>
<text x="225.3" y="45.2">SIM1_SCLK</text>
<text x="225.4" y="43.8">SIM1_SIO</text>
<text x="77.9" y="49.2">T604</text>
<text x="88.9" y="52.5">22</text>
<text x="88.9" y="53.8">23</text>
<text x="91.2" y="53.1">GND</text>
<text x="97" y="50.3">MICRO</text>
<text x="101.5" y="52.5">VCC2</text>
<text x="101.5" y="48.8">DAT2</text>
<text x="101.6" y="50">RST2</text>
<text x="101.7" y="51.3">VPP2</text>
<text x="101.9" y="53.8">GND</text>
<text x="105.3" y="48.2">8</text>
<text x="105.3" y="49.4">9</text>
<text x="105.3" y="50.7">10</text>
<text x="105.3" y="51.9">11</text>
<text x="105.3" y="53.1">12</text>
<text x="197.4" y="48.7">T609T610</text>
<text x="202.5" y="48.7">T612</text>
<text x="207.3" y="48.7">T615</text>
<text x="209.9" y="48.7">T617</text>
<text x="212.4" y="48.7">T619</text>
<text x="88.9" y="55">24</text>
<text x="88.9" y="56.2">25</text>
<text x="88.9" y="57.5">26</text>
<text x="88.9" y="58.7">27</text>
<text x="88.9" y="60">28</text>
<text x="91.2" y="54.4">GND</text>
<text x="91.2" y="55.6">GND</text>
<text x="91.2" y="56.9">GND</text>
<text x="91.2" y="58.1">GND</text>
<text x="91.2" y="59.3">GND</text>
<text x="99.7" y="57.5">CD/DAT3</text>
<text x="101.5" y="56.2">DAT2</text>
<text x="101.9" y="58.7">CMD</text>
<text x="102" y="59.9">VDD</text>
<text x="105.3" y="55.6">13</text>
<text x="105.3" y="56.9">14</text>
<text x="105.3" y="58.1">15</text>
<text x="105.3" y="59.3">16</text>
<text x="228.2" y="54.6">VMCH_PMU</text>
<text x="88.9" y="61.2">29</text>
<text x="88.9" y="64.3">31</text>
<text x="88.9" y="65.5">32</text>
<text x="88.9" y="63.1">30</text>
<text x="91.2" y="60.6">GND</text>
<text x="91.2" y="61.8">GND</text>
<text x="91.2" y="64.9">GND</text>
<text x="91.2" y="63.7">GND</text>
<text x="97.7" y="62.7">TF</text>
<text x="101.5" y="63.7">DAT0</text>
<text x="101.5" y="64.9">DAT1</text>
<text x="102.2" y="62.4">VSS</text>
<text x="102.2" y="61.2">CLK</text>
<text x="105.3" y="60.6">17</text>
<text x="105.3" y="61.8">18</text>
<text x="105.3" y="63.1">19</text>
<text x="105.3" y="64.3">20</text>
<text x="234.8" y="63.2">T625</text>
<text x="235.1" y="60.4">C605</text>
<text x="240" y="60.6">4.7uF</text>
<text x="88.9" y="66.8">33</text>
<text x="91.2" y="66.1">GND</text>
<text x="91.2" y="67.4">GND</text>
<text x="235.1" y="67.3">[3]</text>
<text x="235.1" y="69.8">[3]</text>
<text x="240.4" y="67.7">MSDC1_DAT2</text>
<text x="240.4" y="70.1">MSDC1_DAT3</text>
<text x="86.8" y="73.2">CON-2SIM_CAF00-20147-0306_LCN</text>
<text x="182.8" y="76.1">0R</text>
<text x="185.1" y="76.3">R646</text>
<text x="235.1" y="72.2">[3]</text>
<text x="235.1" y="77.2">[3]</text>
<text x="240.4" y="72.6">MSDC1_CMD</text>
<text x="240.4" y="77.6">MSDC1_CLK</text>
<text x="235.1" y="82.1">[3]</text>
<text x="240.4" y="82.5">MSDC1_DAT0</text>
<text x="235.1" y="84.6">[3]</text>
<text x="240.4" y="85">MSDC1_DAT1</text>
<text x="208.4" y="90.6">T613</text>
<text x="213.4" y="90.7">T616</text>
<text x="218" y="90.6">T620</text>
<text x="222.6" y="90.6">T622</text>
<text x="227.4" y="90.6">T623</text>
<text x="232.2" y="93.7">&lt;10PF</text>
<text x="232.2" y="90.6">T624</text>
<text x="76.5" y="148">1</text>
<text x="79.7" y="148.5">P602</text>
<text x="101.8" y="149" transform="rotate(-90 101.8 149)">1</text>
<text x="102.6" y="145.9" transform="rotate(-90 102.6 145.9)">P601</text>
<text x="210.3" y="144.4" transform="rotate(-90 210.3 144.4)">P604</text>
<text x="211.5" y="145.9" transform="rotate(-90 211.5 145.9)">1</text>
<text x="213.4" y="144.4" transform="rotate(-90 213.4 144.4)">P605</text>
<text x="214.6" y="145.9" transform="rotate(-90 214.6 145.9)">1</text>
<text x="217.1" y="144.4" transform="rotate(-90 217.1 144.4)">P606</text>
<text x="218.3" y="145.9" transform="rotate(-90 218.3 145.9)">1</text>
<text x="220.8" y="144.4" transform="rotate(-90 220.8 144.4)">P607</text>
<text x="222.1" y="145.9" transform="rotate(-90 222.1 145.9)">1</text>
<text x="45" y="151.1">P600</text>
<text x="50.1" y="150.5">1</text>
<text x="76.5" y="151.7">1</text>
<text x="79.7" y="152.4">P603</text>
<text x="119.9" y="154.5">VBUS</text>
<text x="177.8" y="154.9">HOMEKEY</text>
<text x="188" y="154">[5]</text>
<text x="197.1" y="153">1K</text>
<text x="199.3" y="153.2">R696</text>
<text x="254.6" y="155.7">J601</text>
<text x="22.3" y="156.2">VBUS</text>
<text x="23.5" y="161.1">D+</text>
<text x="23.8" y="158.7">D-</text>
<text x="27.1" y="157.9">[3,8,11]</text>
<text x="27.1" y="160.4">[3,8,11]</text>
<text x="114.4" y="160.2">[3,8,11]</text>
<text x="114.6" y="157.8">[3,8,11]</text>
<text x="123.1" y="161">D+</text>
<text x="123.2" y="158.8">D-</text>
<text x="178.7" y="159.3">KPCOL0</text>
<text x="186.9" y="161.6">[3]</text>
<text x="186.9" y="158.6">[3]</text>
<text x="196.5" y="160.4">1K</text>
<text x="197.1" y="157.3">1K</text>
<text x="198.7" y="160.7">R644</text>
<text x="199.3" y="157.6">R649</text>
<text x="253.8" y="157.9">1</text>
<text x="253.8" y="159.2">2</text>
<text x="253.8" y="160.4">3</text>
<text x="253.8" y="161.6">4</text>
<text x="23.9" y="163.6">ID</text>
<text x="29.7" y="162.9">[8]</text>
<text x="53.8" y="166">C656</text>
<text x="57.5" y="166">C649</text>
<text x="70.9" y="166.1">T603</text>
<text x="80.7" y="166.2">T605</text>
<text x="86.5" y="166.3">T606</text>
<text x="91.6" y="162.8">R613</text>
<text x="100.4" y="162.9">0R</text>
<text x="108.2" y="162.6">[3]</text>
<text x="115.5" y="163.6">EINT0_IDDIG</text>
<text x="177.9" y="166">PWRKEY</text>
<text x="178.3" y="162.5">KPROW0</text>
<text x="187.5" y="165">[5]</text>
<text x="196.5" y="164.1">1K</text>
<text x="198.7" y="164.4">R645</text>
<text x="253.8" y="162.9">5</text>
<text x="253.8" y="164.1">6</text>
<text x="53.8" y="169.5">4.7uF</text>
<text x="57.5" y="169.5">33nF</text>
<text x="71.3" y="169.8">&lt;3PF</text>
<text x="191.9" y="171.3">C603</text>
<text x="191.9" y="172.4">100nF</text>
<text x="205.6" y="170.7">T611</text>
<text x="209.9" y="170.7">T614</text>
<text x="213.6" y="170.7">T618</text>
<text x="219.2" y="170.7">T621</text>
<text x="253.7" y="171.3">CON-ZIF-6PIN-FH34S-6S-05SH-HRS</text>
<text x="109" y="190.3">COMPANY:</text>
</g>
</svg>
